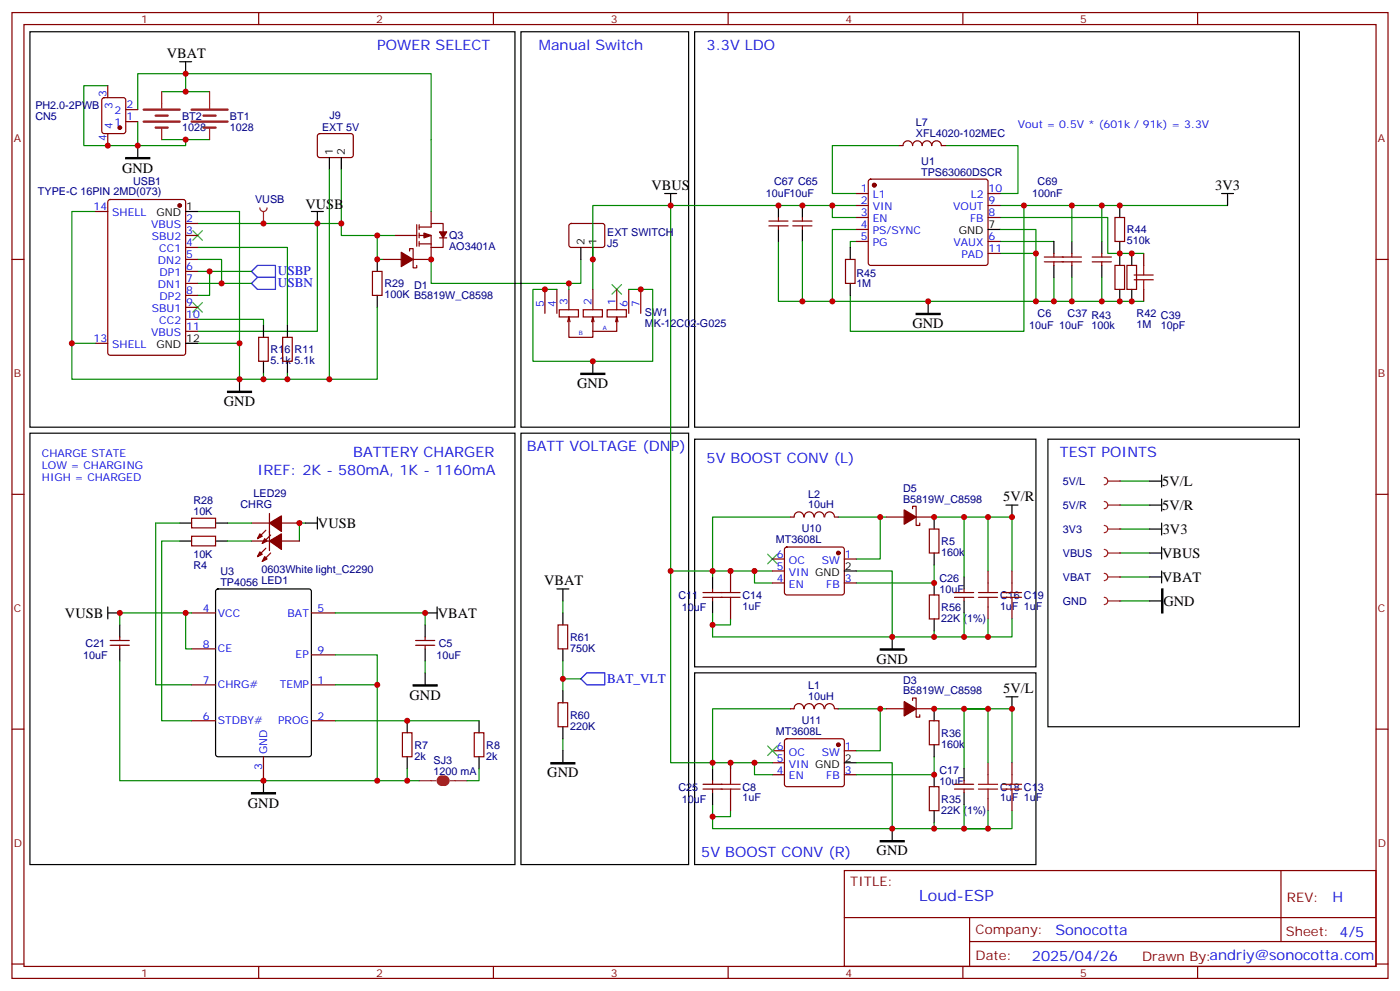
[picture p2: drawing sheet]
<svg xmlns="http://www.w3.org/2000/svg" width="412mm" height="292mm" viewBox="0 0 412 292" stroke-linecap="round" stroke-linejoin="round" font-family="sans-serif">
<g fill="none" stroke="#870000" stroke-width=".35">
<path d="M3.5 3.7h405.4v284.3h-405.4zM7.1 7.2h398.2v277.3h-398.2zM76.2 3.7v3.5M145.3 3.7v3.5M214.5 3.7v3.5M283.6 3.7v3.5M352.8 3.7v3.5M30.2 29l.5-.2h5.6l.7 .4v9.4l-.4 .7h-5.9l-.7-.4v-9.4zM31.7 25.2v3.6M31.7 39.3v3.6M37 35.8h3.6M37 32.3h3.6"/>
<path d="M93.7 39.5l.5-.2 9.4 .1 .5 .6-.1 6-.6 .4-9.5-.1-.4-.6v-5.7zM32 58.9l.5-.2h21.5l.6 .5 .1 44.7-.5 .6-21.7 .1-.7-.5-.1-44.7zM252.2 57h3.6M256 52.9l.5-.2h33.8l.5 .2 .2 .5v24.3l-.7 .4h-34.1l-.4-.7v-24zM264.6 42.9h1.4a1.41 1.41 0 0 1 1.4-1.4 1.41 1.41 0 0 1 1.4 1.4 1.41 1.41 0 0 1 1.4-1.4 1.41 1.41 0 0 1 1.4 1.4 1.41 1.41 0 0 1 1.4-1.4 1.41 1.41 0 0 1 1.5 1.4 1.41 1.41 0 0 1 1.4-1.4 1.41 1.41 0 0 1 1.4 1.4h1.4M291 57h3.6M3.5 76.4h3.6M28.2 62.3h3.5M54.7 76.4h3.5M54.7 69.3h3.5M54.7 65.8h3.5M54.7 72.8h3.5"/>
<path d="M54.7 79.9h3.5M109.7 79.9h2.8v7.1h-2.8zM112.9 76.4h5.3M116.4 69.3h6.4M120.6 73.9v-.7h1.1v5.6h1.1v-.7M122.8 66.1v6.4M123.5 66.9h3.5v-1.1h3.5v2.5M123.5 69.3h3.5v3.5M123.5 71.8h3.5M123.5 66.1v1.5M123.5 68.6v1.4M123.5 71.1v1.4"/>
<path d="M127 72.8v3.6h-5.3M127 62.3v3.5M129.5 70h2.1M130.5 70v2.8h-3.5M167.8 66l.5-.2h9.4l.5 .7-.1 5.9-.7 .4h-9.4l-.4-.7v-5.6zM226.5 66.5h5.6M226.5 65.1h5.6M229.3 64v1.1M229.3 66.5v1.1M233.5 66.5h5.7M233.5 65.1h5.7M236.4 64v1.1"/>
<path d="M236.4 66.5v1.1M249.1 76.4h2.8v7h-2.8zM252.2 60.5h3.6M252.2 64h3.6M252.2 67.6h3.6M252.2 71.1h3.6M291 60.5h3.6M291 64h3.6M291 71.1h3.6M291 74.6h3.6M307.6 77.1h11M307.6 75.7h11"/>
<path d="M310.4 74.6v1.1M310.4 77.1v1M315.7 74.6v1.1M315.7 77.1v1M321.7 77.1h5.7M321.7 75.7h5.7M324.6 74.6v1.1M324.6 77.1v1M328.4 64h2.9v7.1h-2.9zM328.4 78.1h2.9v7.1h-2.9zM332 78.1h2.8v7.1h-2.8zM336.9 74.6v3.5"/>
<path d="M405.3 76.4h3.6M54.7 83.4h3.5M54.7 87h3.5M54.7 90.5h3.5M54.7 94h3.5M54.7 97.5h3.5M76.2 99.3h2.8v7.1h-2.8zM83.3 99.3h2.8v7.1h-2.8zM336.9 85.2v3.5M28.2 101.1h3.5M3.5 145.5h3.6M56.4 152.6h7.1v2.8h-7.1z"/>
<path d="M56.4 157.9h7.1v2.8h-7.1zM74.1 154h5.3M74.1 159.3h5.3M78.3 156.1l-2.5 2.5M79.4 151.2v10.9M79.7 157.5l-2.4 2.5M82.9 154h5.3M82.9 159.3h5.3M232.8 152.2h1.1M233.9 152.2a1.41 1.41 0 0 1 1.4-1.5 1.41 1.41 0 0 1 1.4 1.5M236.9 152.2a1.41 1.41 0 0 1 1.4-1.5 1.41 1.41 0 0 1 1.4 1.5M239.9 152.2a1.41 1.41 0 0 1 1.4-1.5 1.41 1.41 0 0 1 1.4 1.5"/>
<path d="M243 152.2a1.41 1.41 0 0 1 1.4-1.5 1.41 1.41 0 0 1 1.4 1.5M245.9 152.2h1M261.1 152.2h5.2M268.8 149.8v-.8h1.1v5.7h1v-.7M269.9 152.2h5.3M273.8 155.8h2.8v7h-2.8zM405.3 145.5h3.6M78.3 161.4l-2.5 2.5M79.7 162.8l-2.4 2.5M207.1 175.9h5.6M207.1 174.4h5.6M209.9 173.4v1"/>
<path d="M209.9 175.9v1M215.2 168.1v3.5M215.2 178.7v3.5M227.5 164.6h3.6M227.5 171.6h3.6M227.5 168.1h3.6M231.3 161.2l.5-.2h16.2l.5 .2 .2 .5v12.7l-.2 .5-.5 .3h-16.2l-.5-.3-.2-.5v-12.7zM248.7 164.6h3.5M248.7 171.6h3.5M273.8 175.2h2.8v7h-2.8zM281.2 175.9h5.6M281.2 174.4h5.6"/>
<path d="M284 173.4v1M284 175.9v1M291 168.1v3.5M291 178.7v3.5M298.1 168.1v3.5M298.1 178.7v3.5M32.5 190h5.6M32.5 188.6h5.6M35.3 187.5v1.1M35.3 190v1M56.4 180.4h7.1M56.4 191h7.1"/>
<path d="M91.7 180.4h7.1M91.7 192.8h7.1M122.4 190h5.7M122.4 188.6h5.7M125.2 187.5v1.1M125.2 190v1M164.4 184h2.8v7h-2.8zM3.5 214.7h3.6M56.4 201.6h7.1M56.4 212.2h7.1M91.7 201.6h7.1M91.7 212.2h7.1"/>
<path d="M118.5 215.7h2.9v7.1h-2.9zM139.7 215.7h2.8v7.1h-2.8zM164.4 206.9h2.8v7.1h-2.8zM231.3 217.7l.5-.2h16.2l.5 .2 .2 .5v12.7l-.2 .5-.5 .2h-16.2l-.5-.2-.2-.5v-12.7zM232.8 208.7h1.1M233.9 208.6a1.41 1.41 0 0 1 1.4-1.5 1.41 1.41 0 0 1 1.4 1.5M236.9 208.6a1.41 1.41 0 0 1 1.4-1.5 1.41 1.41 0 0 1 1.4 1.5M239.9 208.6a1.41 1.41 0 0 1 1.4-1.5 1.41 1.41 0 0 1 1.4 1.5M243 208.6a1.41 1.41 0 0 1 1.4-1.5 1.41 1.41 0 0 1 1.4 1.5M245.9 208.7h1M261.1 208.7h5.2M268.8 206.2v-.7h1.1v5.6h1v-.7"/>
<path d="M269.9 208.7h5.3M273.8 212.2h2.8v7.1h-2.8zM405.3 214.7h3.6M77.6 222.8v7M207.1 232.3h5.6M207.1 230.9h5.6M209.9 229.8v1.1M209.9 232.3v1.1M215.2 224.5v3.6M215.2 235.1v3.6M227.5 221h3.6M227.5 228.1h3.6"/>
<path d="M227.5 224.5h3.6M248.7 221h3.5M248.7 228.1h3.5M273.8 231.6h2.8v7.1h-2.8zM281.2 232.3h5.6M281.2 230.9h5.6M284 229.8v1.1M284 232.3v1.1M291 224.5v3.6M291 235.1v3.6M298.1 224.5v3.6M298.1 235.1v3.6"/>
<path d="M248.7 256.3h156.6v28.2h-156.6zM377.3 256.3v20.9M248.7 270.1h156.5M285.6 277.2h119.6M285.6 270.1v14.2M3.5 283.8h3.6M76.2 284.5v3.5M145.3 284.5v3.5M214.5 284.5v3.5M283.6 284.5v3.5M352.8 284.5v3.5M405.3 283.8h3.6"/>
</g>
<g fill="none" stroke="#008700" stroke-width=".35">
<path d="M31.7 25.2h-7v17.7h15.9v-7.1M47.6 27h14.1M54.7 21.7h-14.1v10.6M54.7 27v-5.3h72.3v40.6M47.6 41.1h14.1M54.7 41.1v1.8h-14.1M97 49.9v61.8M100.5 49.9v15.9M264.6 42.9h-19.4v14.1h7M278.7 42.9h21.2v14.1h-5.3M28.2 62.3h-7v38.8h7M58.2 72.8h26.5v23"/>
<path d="M58.2 65.8h35.3v31.7h-35.3M58.2 76.4h7.1v7h8.8M58.2 62.3h12.4v38.8M58.2 79.9h3.5M74.1 79.9h-12.4v7.1h-3.5M93.5 65.8h7M100.5 65.8v3.5h15.9M111.1 69.3v7.1h1.8M127 76.4v7h44.1v-7M197.6 60.5v107.6h29.9M229.3 71.1v17.6h7.1M245.2 60.5v3.5h7"/>
<path d="M252.2 60.5h-77.6v24.7M252.2 71.1h-1.7v1.7M252.2 67.6h-7v21.1M294.6 64h31.7v10.6h10.6M294.6 60.5h30v10.6M294.6 67.6h10.6v21.1h-68.8v-17.6M294.6 71.1h15.8M294.6 74.6h10.6M301.6 60.5v37h-51.1v-10.5M315.7 60.5v10.6M324.6 60.5h37M58.2 94h19.4v1.8"/>
<path d="M58.2 83.4h7.1M111.1 90.5v21.2h-26.4M310.4 81.7v7M315.7 81.7v7h-10.5M315.7 88.7h21.2M324.6 81.7v7M21.2 101.1v10.6h49.4v-10.6h-12.4M77.6 109.9v1.8h-7M84.7 109.9v1.8h-7.1M52.9 154h-7v47.6h10.5M52.9 159.3h-5.3v52.9h8.8M67 154h7.1"/>
<path d="M67 159.3h7.1M90 154h-1.8v5.3M232.8 152.2h-22.9v17.7M246.9 152.2h12.4v12.4h-7.1M259.3 152.2h1.8M275.2 152.2h8.8v17.7M284 152.2h7v15.9M291 152.2h7.1v15.9M329.8 148.7h8.9M329.8 155.8h8.9M329.8 141.6h8.9M165.8 176.9v3.5"/>
<path d="M197.6 168.1v56.4h29.9M222.2 168.1v3.5h5.3M252.2 168.1h10.6v19.4M275.2 166.3v5.3h-23M329.8 162.8h8.9M329.8 169.9h8.9M329.8 176.9h8.9M35.3 194.6v35.2h75.8v-28.2h-12.3M54.7 180.4v10.6h1.7M56.4 180.4h-21.1v3.6M98.8 180.4h26.4v3.6M98.8 192.8h12.3v8.8"/>
<path d="M125.2 194.6v3.5M165.8 194.6v8.8M165.8 199.8h5.3M209.9 180.4v7.1h74.1v-7.1M215.2 182.2v1.8h-5.3M275.2 185.7v1.8M291 182.2v5.3M298.1 182.2v5.3h-14.1M98.8 212.2h42.3M165.8 217.5v3.5M232.8 208.7h-22.9v17.6M246.9 208.7h12.4v12.3h-7.1"/>
<path d="M259.3 208.7h1.8M275.2 208.7h15.8h-7M291 208.7v15.8M119.9 226.3v3.5h-8.8M119.9 229.8h3.6M141.1 226.3v3.5h-3.5M209.9 236.9v7h81.1h-7M215.2 238.7v1.7h-5.3M215.2 224.5v1.8M222.2 224.5v3.6h5.3M252.2 224.5h10.6v19.4M275.2 222.8v5.3h-23"/>
<path d="M284 236.9v7h14.1v-5.2M291 238.7v5.2M298.1 224.5v-15.8h-14.1v17.6M275.2 242.2v1.7"/>
</g>
<g fill="none" stroke="#000" stroke-width=".35">
<path d="M8.8 9.3h142.9v116.5h-142.9zM52.9 18.2h3.5M54.7 18.2v3.5M153.5 9.3h49.3v116.5h-49.3zM204.6 9.3h178.2v116.5h-178.2zM40.6 42.9v3.5M97 46.4v3.5M100.5 46.4v3.5M195.8 57h3.5M197.6 57v3.5M359.8 57h3.6M361.6 57v3.5"/>
<path d="M54.7 62.3h3.5M91.7 62.3h3.5M93.5 62.3v3.5M111.1 76.4v3.5M171.1 72.8v3.6M174.6 72.8v3.6M229.3 60.5v3.5M229.3 67.6v3.5M236.4 60.5v3.5M236.4 67.6v3.5M250.5 72.8v3.6M291 67.6h3.6"/>
<path d="M310.4 71.1v3.5M310.4 78.1v3.6M315.7 71.1v3.5M315.7 78.1v3.6M324.6 71.1v3.5M324.6 78.1v3.6M329.8 60.5v3.5M329.8 71.1v7M333.4 74.6v3.5M77.6 95.8v3.5M84.7 95.8v3.5M111.1 87v3.5"/>
<path d="M250.5 83.4v3.6M273.4 88.7v3.6M329.8 85.2v3.5M333.4 85.2v3.5M54.7 101.1h3.5M70.6 111.7v3.5M77.6 106.4v3.5M84.7 106.4v3.5M174.6 106.4v3.5M8.8 127.5h142.9v127h-142.9zM153.5 127.5h49.3v127h-49.3zM204.6 129.3h100.6v67h-100.6z"/>
<path d="M308.7 129.3h74.1v84.7h-74.1zM342.2 139.9v3.5M52.9 154h3.5M52.9 159.3h3.5M63.5 154h3.5M63.5 159.3h3.5M90 154h3.5M93.5 152.2v3.6M275.2 152.2v3.6M296.3 148.7h3.6M298.1 148.7v3.5M338.7 155.8h3.5"/>
<path d="M338.7 148.7h3.5M338.7 141.6h3.5M342.2 146.9v3.6M342.2 154v3.5M31.7 178.7v3.5M63.7 173.6l.5-.2h26.8l.7 .4v48.3l-.4 .6-27.1 .1-.6-.5-.1-48.2zM128.8 178.7v3.5M164 173.4h3.6M165.8 173.4v3.5M209.9 169.9v3.5M209.9 176.9v3.5M248.7 168.1h3.5"/>
<path d="M275.2 162.8v3.5M275.2 171.6v3.6M284 169.9v3.5M284 176.9v3.5M338.7 176.9h3.5M338.7 169.9h3.5M338.7 162.8h3.5M342.2 161v3.6M342.2 168.1v3.5M31.7 180.4h3.6M35.3 184v3.5M35.3 191v3.6"/>
<path d="M125.2 180.4h3.6M125.2 184v3.5M125.2 191v3.6M125.2 198.1v3.5M165.8 180.4v3.6M165.8 191v3.6M204.6 198.1h100.6v56.4h-100.6zM262.8 187.5v3.5M275.2 182.2v3.5M119.9 212.2v3.5M141.1 212.2v3.5M165.8 203.4v3.5"/>
<path d="M165.8 214v3.5M275.2 208.7v3.5M275.2 219.3v3.5M296.3 205.1h3.6M298.1 205.1v3.6M77.6 229.8v3.6M119.9 222.8v3.5M141.1 222.8v3.5M165.8 221v3.5M209.9 226.3v3.5M209.9 233.4v3.5M248.7 224.5h3.5"/>
<path d="M275.2 228.1v3.5M275.2 238.7v3.5M284 226.3v3.5M284 233.4v3.5M262.8 243.9v3.6"/>
</g>
<g fill="#870000" stroke="#870000" stroke-width=".35">
<path d="M124.9 68.6l2.1 .7-2.1 .7z"/>
<path d="M129.5 68.3h2.1l-1.1 1.7z"/>
<path d="M76.6 157.2l.7 .7-1.5 .7z"/>
<path d="M78 158.6l.7 .7-1.4 .7z"/>
<path d="M79.4 154l3.5-2.1v4.6z"/>
<path d="M76.6 162.5l.7 .7-1.5 .7z"/>
<path d="M78 163.9l.7 .7-1.4 .7z"/>
<path d="M79.4 159.3l3.5-2.1v4.5z"/>
<path d="M266.3 150.1l3.6 2.1-3.6 2.1z"/>
<path d="M266.3 206.6l3.6 2.1-3.6 2.1z"/>
<path d="M118.2 74.3l3.5 2.1-3.5 2.1z"/>
<circle cx="246.9" cy="219.3" r=".53"/>
<circle cx="246.9" cy="162.8" r=".53"/>
<circle cx="257.5" cy="54.5" r=".53"/>
<circle cx="52.9" cy="60.5" r=".53"/>
<circle cx="35.3" cy="37.6" r=".53"/>
</g>
<path d="M42.3 32.3h10.6M42.3 35.8h10.6M45.9 34h3.5M45.9 37.6h3.5M56.4 32.3h10.6M56.4 35.8h10.6M60 34h3.5M60 37.6h3.5" fill="none" stroke="#8c2424" stroke-width=".71"/>
<path d="M47.6 27v4.9M47.6 37.6v3.5M61.7 27v4.9M61.7 37.6v3.5M325.3 140.6a1.06 1.06 0 0 1 1 1 1.06 1.06 0 0 1-1 1.1M326.3 141.6h3.5M123.5 229.8h4.9M132.6 229.8h5" fill="none" stroke="#8c2424" stroke-width=".35"/>
<path d="M37 46.4h7.1v.3h-7.1zM269.9 92.3h7v.3h-7zM67 115.2h7.1v.3h-7.1zM171.1 109.9h7.1v.3h-7.1zM342.2 173.4h.3v7h-.3zM259.3 191h7v.4h-7zM121.7 201.6h7.1v.4h-7.1zM74.1 233.4h7v.3h-7zM162.3 224.5h7v.4h-7zM259.3 247.5h7v.3h-7z" fill="#000" stroke="#000" stroke-width=".35"/>
<path d="M56.8 67.9l2.8 2.8M59.6 67.9l-2.8 2.8M56.8 89.1l2.8 2.8M59.6 89.1l-2.8 2.8M180.3 83.8l2.8 2.8M183.1 83.8l-2.8 2.8M226.1 163.2l2.9 2.8M229 163.2l-2.9 2.8M226.1 219.6l2.9 2.8M229 219.6l-2.9 2.8" fill="none" stroke="#3c3" stroke-width=".35"/>
<path d="M74.1 79.9l1.7-1.8h5.3v3.6h-5.3zM74.1 83.4l1.7-1.7h5.3v3.5h-5.3zM171.1 199.8l1.8-1.7h5.3v3.5h-5.3z" fill="none" stroke="#00f" stroke-width=".35"/>
<path d="M130.2 229.1a.71 .71 0 0 0-.7 .7 .71 .71 0 0 0 .7 .7M130.9 229.1a.71 .71 0 0 1 .7 .7 .71 .71 0 0 1-.7 .7" fill="none" stroke="#8c2424" stroke-width="1.8"/>
<g fill="none" stroke="#a10000" stroke-width=".35">
<path d="M336.9 78.1v2.9M334.1 82.4h5.6M334.1 81h5.6M336.9 82.4v2.8M212.4 175.9h5.6M212.4 174.4h5.6M215.2 171.6v2.8M215.2 175.9v2.8M288.2 175.9h5.7M288.2 174.4h5.7M291 171.6v2.8M291 175.9v2.8"/>
<path d="M295.3 175.9h5.6M295.3 174.4h5.6M298.1 171.6v2.8M298.1 175.9v2.8M212.4 232.3h5.6M212.4 230.9h5.6M215.2 228.1v2.8M215.2 232.3v2.8M288.2 232.3h5.7M288.2 230.9h5.7M291 228.1v2.8M291 232.3v2.8"/>
<path d="M295.3 232.3h5.6M295.3 230.9h5.6M298.1 228.1v2.8M298.1 232.3v2.8"/>
</g>
<circle cx="329.8" cy="141.6" r=".18" fill="#8c2424"/>
<path d="M325.3 147.6a1.06 1.06 0 0 1 1 1.1 1.06 1.06 0 0 1-1 1.1M326.3 148.7h3.5" fill="none" stroke="#8c2424" stroke-width=".35"/>
<circle cx="329.8" cy="148.7" r=".18" fill="#8c2424"/>
<path d="M325.3 154.7a1.06 1.06 0 0 1 1 1.1 1.06 1.06 0 0 1-1 1M326.3 155.8h3.5" fill="none" stroke="#8c2424" stroke-width=".35"/>
<circle cx="329.8" cy="155.8" r=".18" fill="#8c2424"/>
<path d="M325.3 161.7a1.06 1.06 0 0 1 1 1.1 1.06 1.06 0 0 1-1 1.1M326.3 162.8h3.5" fill="none" stroke="#8c2424" stroke-width=".35"/>
<circle cx="329.8" cy="162.8" r=".18" fill="#8c2424"/>
<path d="M325.3 168.8a1.06 1.06 0 0 1 1 1.1 1.06 1.06 0 0 1-1 1M326.3 169.9h3.5" fill="none" stroke="#8c2424" stroke-width=".35"/>
<circle cx="329.8" cy="169.9" r=".18" fill="#8c2424"/>
<path d="M325.3 175.9a1.06 1.06 0 0 1 1 1 1.06 1.06 0 0 1-1 1.1M326.3 176.9h3.5" fill="none" stroke="#8c2424" stroke-width=".35"/>
<circle cx="329.8" cy="176.9" r=".18" fill="#8c2424"/>
<path d="M76.6 61.2a1.06 1.06 0 0 0 1 1.1 1.06 1.06 0 0 0 1.1-1.1M77.6 62.3v3.5" fill="none" stroke="#8c2424" stroke-width=".35"/>
<circle cx="77.6" cy="65.8" r=".18" fill="#8c2424"/>
<g fill="none" stroke="#870000" stroke-width=".35">
<path d="M160.5 85.2v7.1M164 85.2v7.1M164.7 91.2h5.7v2.1h-5.7zM167.6 93.3v6h7v-6l-.3 1.4M167.6 93.3l-.4 1.4M167.6 93.3l.3 1.4M167.6 85.2v6M171.8 91.2h5.6v2.1h-5.6zM174.6 93.3l.4 1.4M174.6 85.2v6M178.9 91.2h5.6v2.1h-5.6zM181.3 94.7l.4-1.4v4.2h-7.1"/>
<path d="M181.7 93.3l.3 1.4M181.7 85.2v6M185.2 85.2v7.1M188.7 85.2v7.1"/>
</g>
<path d="M164 85.2h-7v21.2h35.3v-21.2h-7.1M167.6 83.4v1.8" fill="none" stroke="#008700" stroke-width=".35"/>
<g fill="#c00">
<circle cx="111.1" cy="76.4" r=".88"/>
<circle cx="111.1" cy="69.3" r=".88"/>
<circle cx="54.7" cy="21.7" r=".88"/>
<circle cx="54.7" cy="27" r=".88"/>
<circle cx="298.1" cy="152.2" r=".88"/>
<circle cx="275.2" cy="171.6" r=".88"/>
<circle cx="262.8" cy="187.5" r=".88"/>
<circle cx="275.2" cy="187.5" r=".88"/>
<circle cx="222.3" cy="168.1" r=".88"/>
<circle cx="209.9" cy="168.1" r=".88"/>
<circle cx="259.3" cy="152.2" r=".88"/>
<circle cx="209.9" cy="184" r=".88"/>
<circle cx="165.8" cy="199.8" r=".88"/>
<circle cx="197.6" cy="60.5" r=".88"/>
<circle cx="298.1" cy="208.7" r=".88"/>
<circle cx="275.2" cy="228.1" r=".88"/>
<circle cx="262.8" cy="243.9" r=".88"/>
<circle cx="275.2" cy="243.9" r=".88"/>
<circle cx="259.3" cy="208.7" r=".88"/>
<circle cx="209.9" cy="240.4" r=".88"/>
<circle cx="209.9" cy="224.5" r=".88"/>
<circle cx="215.2" cy="224.5" r=".88"/>
<circle cx="222.3" cy="224.5" r=".88"/>
<circle cx="197.6" cy="168.1" r=".88"/>
<circle cx="40.6" cy="42.9" r=".88"/>
<circle cx="54.7" cy="41.1" r=".88"/>
<circle cx="35.3" cy="180.4" r=".88"/>
<circle cx="77.6" cy="229.8" r=".88"/>
<circle cx="125.2" cy="180.4" r=".88"/>
<circle cx="111.1" cy="201.6" r=".88"/>
<circle cx="88.2" cy="154" r=".88"/>
<circle cx="54.7" cy="180.4" r=".88"/>
<circle cx="119.9" cy="212.2" r=".88"/>
<circle cx="111.1" cy="229.8" r=".88"/>
<circle cx="119.9" cy="229.8" r=".88"/>
<circle cx="333.4" cy="74.6" r=".88"/>
<circle cx="236.4" cy="88.7" r=".88"/>
<circle cx="229.3" cy="60.5" r=".88"/>
<circle cx="236.4" cy="60.5" r=".88"/>
<circle cx="329.8" cy="60.5" r=".88"/>
<circle cx="324.6" cy="60.5" r=".88"/>
<circle cx="301.6" cy="60.5" r=".88"/>
<circle cx="329.8" cy="74.6" r=".88"/>
<circle cx="333.4" cy="88.7" r=".88"/>
<circle cx="329.8" cy="88.7" r=".88"/>
<circle cx="310.4" cy="88.7" r=".88"/>
<circle cx="315.7" cy="60.5" r=".88"/>
<circle cx="324.6" cy="88.7" r=".88"/>
<circle cx="315.7" cy="88.7" r=".88"/>
<circle cx="305.2" cy="88.7" r=".88"/>
<circle cx="245.2" cy="88.7" r=".88"/>
<circle cx="245.2" cy="60.5" r=".88"/>
<circle cx="273.4" cy="88.7" r=".88"/>
<circle cx="305.2" cy="74.6" r=".88"/>
<circle cx="275.2" cy="152.2" r=".88"/>
<circle cx="275.2" cy="208.7" r=".88"/>
<circle cx="127" cy="76.4" r=".88"/>
<circle cx="215.2" cy="168.1" r=".88"/>
<circle cx="291" cy="243.9" r=".88"/>
<circle cx="291" cy="208.7" r=".88"/>
<circle cx="93.5" cy="65.8" r=".88"/>
<circle cx="65.3" cy="83.4" r=".88"/>
<circle cx="61.7" cy="79.9" r=".88"/>
<circle cx="70.6" cy="101.1" r=".88"/>
<circle cx="70.6" cy="111.7" r=".88"/>
<circle cx="21.2" cy="101.1" r=".88"/>
<circle cx="77.6" cy="111.7" r=".88"/>
<circle cx="100.5" cy="65.8" r=".88"/>
<circle cx="84.7" cy="111.7" r=".88"/>
<circle cx="97" cy="111.7" r=".88"/>
<circle cx="284" cy="243.9" r=".88"/>
<circle cx="284" cy="208.7" r=".88"/>
<circle cx="284" cy="187.5" r=".88"/>
<circle cx="291" cy="187.5" r=".88"/>
<circle cx="284" cy="152.2" r=".88"/>
<circle cx="291" cy="152.2" r=".88"/>
<circle cx="31.8" cy="42.9" r=".88"/>
<circle cx="77.6" cy="65.8" r=".88"/>
<circle cx="174.6" cy="76.4" r=".88"/>
<circle cx="160.5" cy="85.2" r=".88"/>
<circle cx="188.7" cy="85.2" r=".88"/>
<circle cx="174.6" cy="106.4" r=".88"/>
<circle cx="167.6" cy="83.4" r=".88"/>
</g>
<text font-size="4.6" fill="#00f" x="270.8" y="265.3">Loud-ESP</text>
<g font-size="4.2">
<text x="49.2" y="16.9">VBAT</text>
<text x="36" y="50.9">GND</text>
<text x="191.9" y="55.8">VBUS</text>
<text x="358" y="55.8">3V3</text>
<text x="90" y="61.6">VUSB</text>
<text x="268.8" y="96.5">GND</text>
<text x="66" y="119.5">GND</text>
<text x="170" y="114.1">GND</text>
<text x="342.4" y="143">5V/L</text>
<text x="295.5" y="147.6">5V/R</text>
<text x="93.7" y="155.4">VUSB</text>
<text x="342.4" y="150.1">5V/R</text>
<text x="342.5" y="157.2">3V3</text>
<text x="342.4" y="164.3">VBUS</text>
<text x="160.3" y="172.1">VBAT</text>
<text x="342.4" y="171.2">VBAT</text>
<text x="342.7" y="178.3">GND</text>
<text x="19.1" y="181.9">VUSB</text>
<text x="128.9" y="181.9">VBAT</text>
<text x="258.2" y="195.4">GND</text>
<text x="120.7" y="206">GND</text>
<text x="295.5" y="204">5V/L</text>
<text x="161.2" y="228.9">GND</text>
<text x="73" y="237.7">GND</text>
<text x="258.2" y="251.8">GND</text>
</g>
<g font-size="4.2" fill="#00f">
<text x="111.1" y="14.6">POWER SELECT</text>
<text x="158.7" y="14.6">Manual Switch</text>
<text x="208.1" y="14.6">3.3V LDO</text>
<text x="104.1" y="134.6">BATTERY CHARGER</text>
<text x="155.2" y="132.8">BATT VOLTAGE (DNP)</text>
<text x="208.1" y="136.3">5V BOOST CONV (L)</text>
<text x="312.2" y="134.6">TEST POINTS</text>
<text x="75.8" y="139.9">IREF: 2K - 580mA, 1K - 1160mA</text>
<text x="206.6" y="252.4">5V BOOST CONV (R)</text>
<text x="392.5" y="265.6">H</text>
<text x="310.9" y="275.1">Sonocotta</text>
<text x="304" y="282.9">2025/04/26</text>
</g>
<g font-size="3.9" fill="#00f">
<text x="81.8" y="81.1">USBP</text>
<text x="81.8" y="84.6">USBN</text>
<text x="178.9" y="201">BAT_VLT</text>
</g>
<g font-size="3.9" fill="#800">
<text x="250.5" y="260.9">TITLE:</text>
<text x="379.1" y="265.6">REV:</text>
<text x="287.4" y="275.1">Company:</text>
<text x="378.7" y="275.7">Sheet: 4/5</text>
<text x="287.4" y="282.8">Date:</text>
<text x="336.4" y="282.8">Drawn By:andriy@sonocotta.com</text>
</g>
<g font-size="3.2" fill="#800">
<text x="41.6" y="6.7">1</text>
<text x="110.8" y="6.7">2</text>
<text x="179.9" y="6.7">3</text>
<text x="249.1" y="6.7">4</text>
<text x="318.2" y="6.7">5</text>
<text x="4.1" y="41.8">A</text>
<text x="405.9" y="41.8">A</text>
<text x="4.1" y="110.9">B</text>
<text x="405.9" y="110.9">B</text>
<text x="4.1" y="180.1">C</text>
<text x="405.9" y="180.1">C</text>
<text x="4.1" y="249.2">D</text>
<text x="405.9" y="249.2">D</text>
<text x="41.6" y="287.5">1</text>
<text x="110.8" y="287.5">2</text>
<text x="179.9" y="287.5">3</text>
<text x="249.1" y="287.5">4</text>
<text x="318.2" y="287.5">5</text>
</g>
<g font-size="3.2" fill="#00f">
<text x="31.4" y="28.6" transform="rotate(-90 31.4 28.6)">3</text>
<text x="33.2" y="32.1" transform="rotate(-90 33.2 32.1)">3</text>
<text x="33.7" y="33.7">2</text>
<text x="37.2" y="35.5">1</text>
<text x="37.2" y="31.9">2</text>
<text x="31.4" y="41.5" transform="rotate(-90 31.4 41.5)">4</text>
<text x="33.2" y="38" transform="rotate(-90 33.2 38)">4</text>
<text x="33.7" y="37.2">1</text>
<text x="299.9" y="37.6">Vout = 0.5V * (601k / 91k) = 3.3V</text>
<text x="253.6" y="56.6">1</text>
<text x="257.1" y="58.4">L1</text>
<text x="286" y="58.4">L2</text>
<text x="291.2" y="56.6">10</text>
<text x="27.5" y="61.9">14</text>
<text x="33.1" y="63.7">SHELL</text>
<text x="54.9" y="65.4">2</text>
<text x="253.6" y="60.1">2</text>
<text x="253.6" y="63.7">3</text>
<text x="257.1" y="61.9">VIN</text>
<text x="257.1" y="65.4">EN</text>
<text x="280.8" y="61.9">VOUT</text>
<text x="285.7" y="65.4">FB</text>
<text x="291.2" y="63.7">8</text>
<text x="291.2" y="60.1">9</text>
<text x="44.5" y="67.2">VBUS</text>
<text x="44.7" y="70.7">SBU2</text>
<text x="54.9" y="69">3</text>
<text x="253.6" y="67.2">4</text>
<text x="253.6" y="70.7">5</text>
<text x="257.1" y="69">PS/SYNC</text>
<text x="291.2" y="70.7">6</text>
<text x="46.5" y="77.8">DN2</text>
<text x="46.9" y="74.3">CC1</text>
<text x="54.9" y="72.5">4</text>
<text x="54.9" y="76">5</text>
<text x="257.1" y="72.5">PG</text>
<text x="280.9" y="72.5">VAUX</text>
<text x="283.2" y="76">PAD</text>
<text x="291.2" y="74.3">11</text>
<text x="47" y="81.3">DP1</text>
<text x="54.9" y="79.6">6</text>
<text x="54.9" y="83.1">7</text>
<text x="46.5" y="84.8">DN1</text>
<text x="47" y="88.4">DP2</text>
<text x="54.9" y="86.6">8</text>
<text x="167.2" y="89.8" transform="rotate(-90 167.2 89.8)">3</text>
<text x="174.3" y="89.8" transform="rotate(-90 174.3 89.8)">2</text>
<text x="181.3" y="89.8" transform="rotate(-90 181.3 89.8)">1</text>
<text x="44.7" y="91.9">SBU1</text>
<text x="46.9" y="95.4">CC2</text>
<text x="54.9" y="90.1">9</text>
<text x="54.9" y="93.7">10</text>
<text x="160.2" y="90.5" transform="rotate(-90 160.2 90.5)">5</text>
<text x="163.7" y="90.5" transform="rotate(-90 163.7 90.5)">4</text>
<text x="184.9" y="90.5" transform="rotate(-90 184.9 90.5)">6</text>
<text x="188.4" y="90.5" transform="rotate(-90 188.4 90.5)">7</text>
<text x="27.5" y="100.7">13</text>
<text x="44.5" y="99">VBUS</text>
<text x="54.9" y="97.2">11</text>
<text x="33.1" y="102.5">SHELL</text>
<text x="12.3" y="134.6">CHARGE STATE</text>
<text x="12.3" y="141.6">HIGH = CHARGED</text>
<text x="12.3" y="138.1">LOW = CHARGING</text>
<text x="228.9" y="167.7">5</text>
<text x="228.9" y="164.2">6</text>
<text x="232.4" y="166">OC</text>
<text x="242.1" y="166">SW</text>
<text x="248.9" y="164.2">1</text>
<text x="228.9" y="171.3">4</text>
<text x="232.4" y="173">EN</text>
<text x="232.4" y="169.5">VIN GND</text>
<text x="243.4" y="173">FB</text>
<text x="248.9" y="171.3">3</text>
<text x="59.7" y="180.1">4</text>
<text x="64.2" y="181.5">VCC</text>
<text x="84.7" y="181.5">BAT</text>
<text x="93.5" y="180.1">5</text>
<text x="59.7" y="190.7">8</text>
<text x="64.2" y="192.1">CE</text>
<text x="87.1" y="193.9">EP</text>
<text x="93.5" y="192.4">9</text>
<text x="59.7" y="201.3">7</text>
<text x="64.2" y="202.7">CHRG#</text>
<text x="82.5" y="202.7">TEMP</text>
<text x="93.5" y="201.3">1</text>
<text x="59.7" y="211.8">6</text>
<text x="64.2" y="213.3">STDBY#</text>
<text x="81.9" y="213.3">PROG</text>
<text x="93.5" y="211.8">2</text>
<text x="228.9" y="220.7">6</text>
<text x="248.9" y="220.7">1</text>
<text x="77.3" y="226.6" transform="rotate(-90 77.3 226.6)">3</text>
<text x="78.7" y="222.1" transform="rotate(-90 78.7 222.1)">GND</text>
<text x="228.9" y="227.7">4</text>
<text x="228.9" y="224.2">5</text>
<text x="232.4" y="226">VIN GND</text>
<text x="232.4" y="222.4">OC</text>
<text x="242.1" y="222.4">SW</text>
<text x="248.9" y="227.7">3</text>
<text x="232.4" y="229.5">EN</text>
<text x="243.4" y="229.5">FB</text>
</g>
<g font-size="3.2" fill="#000080">
<text x="10.4" y="32.2">PH2.0-2PWB</text>
<text x="10.4" y="35.4">CN5</text>
<text x="53.6" y="35.2">BT2</text>
<text x="67.7" y="35.2">BT1</text>
<text x="97" y="35.2">J9</text>
<text x="53.6" y="38.6">1028</text>
<text x="67.7" y="38.6">1028</text>
<text x="94.9" y="38.7">EXT 5V</text>
<text x="269.8" y="40.4">XFL4020-102MEC</text>
<text x="269.8" y="37.2">L7</text>
<text x="271.4" y="51.7">TPS63060DSCR</text>
<text x="271.4" y="48.5">U1</text>
<text x="11.2" y="57.5">TYPE-C 16PIN 2MD(073)</text>
<text x="39.2" y="54.3">USB1</text>
<text x="75.1" y="59.9">VUSB</text>
<text x="225.6" y="58.1">10uF10uF</text>
<text x="228" y="54.6">C67 C65</text>
<text x="304" y="58.1">100nF</text>
<text x="305.7" y="54.6">C69</text>
<text x="132.3" y="70.4">Q3</text>
<text x="178.9" y="69.5">EXT SWITCH</text>
<text x="332" y="71.9">510k</text>
<text x="332" y="68.7">R44</text>
<text x="132.3" y="73.6">AO3401A</text>
<text x="178.9" y="72.7">J5</text>
<text x="252.3" y="81.5">R45</text>
<text x="113.2" y="87.8">100K B5819W_C8598</text>
<text x="113.2" y="84.6">R29</text>
<text x="122" y="85">D1</text>
<text x="252.3" y="84.6">1M</text>
<text x="190" y="93.2">SW1</text>
<text x="305.7" y="93.5">C6</text>
<text x="314.5" y="93.5">C37 R43</text>
<text x="334.8" y="93.4">R42 C39</text>
<text x="190" y="96.3">MK-12C02-G025</text>
<text x="303.2" y="97">10uF 10uF</text>
<text x="321.5" y="96.9">100k</text>
<text x="334.8" y="96.6">1M</text>
<text x="342" y="96.9">10pF</text>
<text x="79.7" y="107.2">5.1k 5.1k</text>
<text x="79.7" y="104">R16</text>
<text x="86.8" y="104">R11</text>
<text x="313.1" y="142.8">5V/L</text>
<text x="57" y="148.3">R28</text>
<text x="70.9" y="149.5">CHRG</text>
<text x="74.7" y="146.3">LED29</text>
<text x="238.1" y="149.6">10uH</text>
<text x="238.1" y="146.5">L2</text>
<text x="266" y="148">B5819W_C8598</text>
<text x="266" y="144.9">D5</text>
<text x="313.1" y="149.8">5V/R</text>
<text x="57" y="151.5">10K</text>
<text x="228.6" y="160">MT3608L</text>
<text x="236.2" y="156.7">U10</text>
<text x="277.3" y="160.4">R5</text>
<text x="313.1" y="156.9">3V3</text>
<text x="57" y="164.2">10K</text>
<text x="57" y="167.4">R4</text>
<text x="277.3" y="163.7">160k</text>
<text x="313.1" y="163.9">VBUS</text>
<text x="64.9" y="172.4">TP4056 LED1</text>
<text x="64.9" y="169.2">U3</text>
<text x="77" y="168.8">0603White light_C2290</text>
<text x="276.7" y="171.4">C26</text>
<text x="313.1" y="171">VBAT</text>
<text x="199.8" y="176.3">C11</text>
<text x="200.9" y="179.8">10uF</text>
<text x="218.7" y="179.5">1uF</text>
<text x="218.7" y="176.3">C14</text>
<text x="276.7" y="174.6">10uF</text>
<text x="277.3" y="179.8">R56</text>
<text x="294.6" y="179.5">1uF 1uF</text>
<text x="294.6" y="176.3">C16 C19</text>
<text x="313.1" y="178">GND</text>
<text x="277.3" y="183">22K (1%)</text>
<text x="25.2" y="190.4">C21</text>
<text x="129.3" y="190.4">C5</text>
<text x="167.9" y="191.9">750K</text>
<text x="167.9" y="188.6">R61</text>
<text x="24.5" y="193.9">10uF</text>
<text x="128.5" y="193.9">10uF</text>
<text x="238.1" y="202.9">L1</text>
<text x="266" y="201.3">D3</text>
<text x="238.1" y="206.1">10uH</text>
<text x="266" y="204.4">B5819W_C8598</text>
<text x="167.9" y="214.9">220K</text>
<text x="167.9" y="211.6">R60</text>
<text x="236.2" y="213.2">U11</text>
<text x="122.1" y="220.4">R7</text>
<text x="143.2" y="220.4">R8</text>
<text x="228.6" y="216.4">MT3608L</text>
<text x="277.3" y="220.2">160k</text>
<text x="277.3" y="216.8">R36</text>
<text x="122.1" y="223.6">2k</text>
<text x="127.7" y="224.9">SJ3</text>
<text x="143.2" y="223.6">2k</text>
<text x="276.7" y="227.8">C17</text>
<text x="127.7" y="228.1">1200 mA</text>
<text x="199.8" y="232.7">C25</text>
<text x="218.7" y="232.8">C8</text>
<text x="276.7" y="231">10uF</text>
<text x="294.6" y="232.8">C18 C13</text>
<text x="200.9" y="236.3">10uF</text>
<text x="218.7" y="235.9">1uF</text>
<text x="277.3" y="239.5">22K (1%)</text>
<text x="277.3" y="236.3">R35</text>
<text x="294.6" y="235.9">1uF 1uF</text>
</g>
<g font-size="3.2">
<text x="98.1" y="45.7" transform="rotate(-90 98.1 45.7)">1</text>
<text x="101.6" y="45.7" transform="rotate(-90 101.6 45.7)">2</text>
<text x="46.1" y="63.7">GND</text>
<text x="54.9" y="61.9">1</text>
<text x="282.5" y="69">GND</text>
<text x="291.2" y="67.2">7</text>
<text x="172.2" y="72.1" transform="rotate(-90 172.2 72.1)">2</text>
<text x="175.7" y="72.1" transform="rotate(-90 175.7 72.1)">1</text>
<text x="54.9" y="100.7">12</text>
<text x="46.1" y="102.5">GND</text>
<text x="248.9" y="167.7">2</text>
<text x="248.9" y="224.2">2</text>
</g>
<g font-size="1.8" fill="#00f">
<text x="170.5" y="98.6">B</text>
<text x="177.6" y="97.2">A</text>
</g>
</svg>
